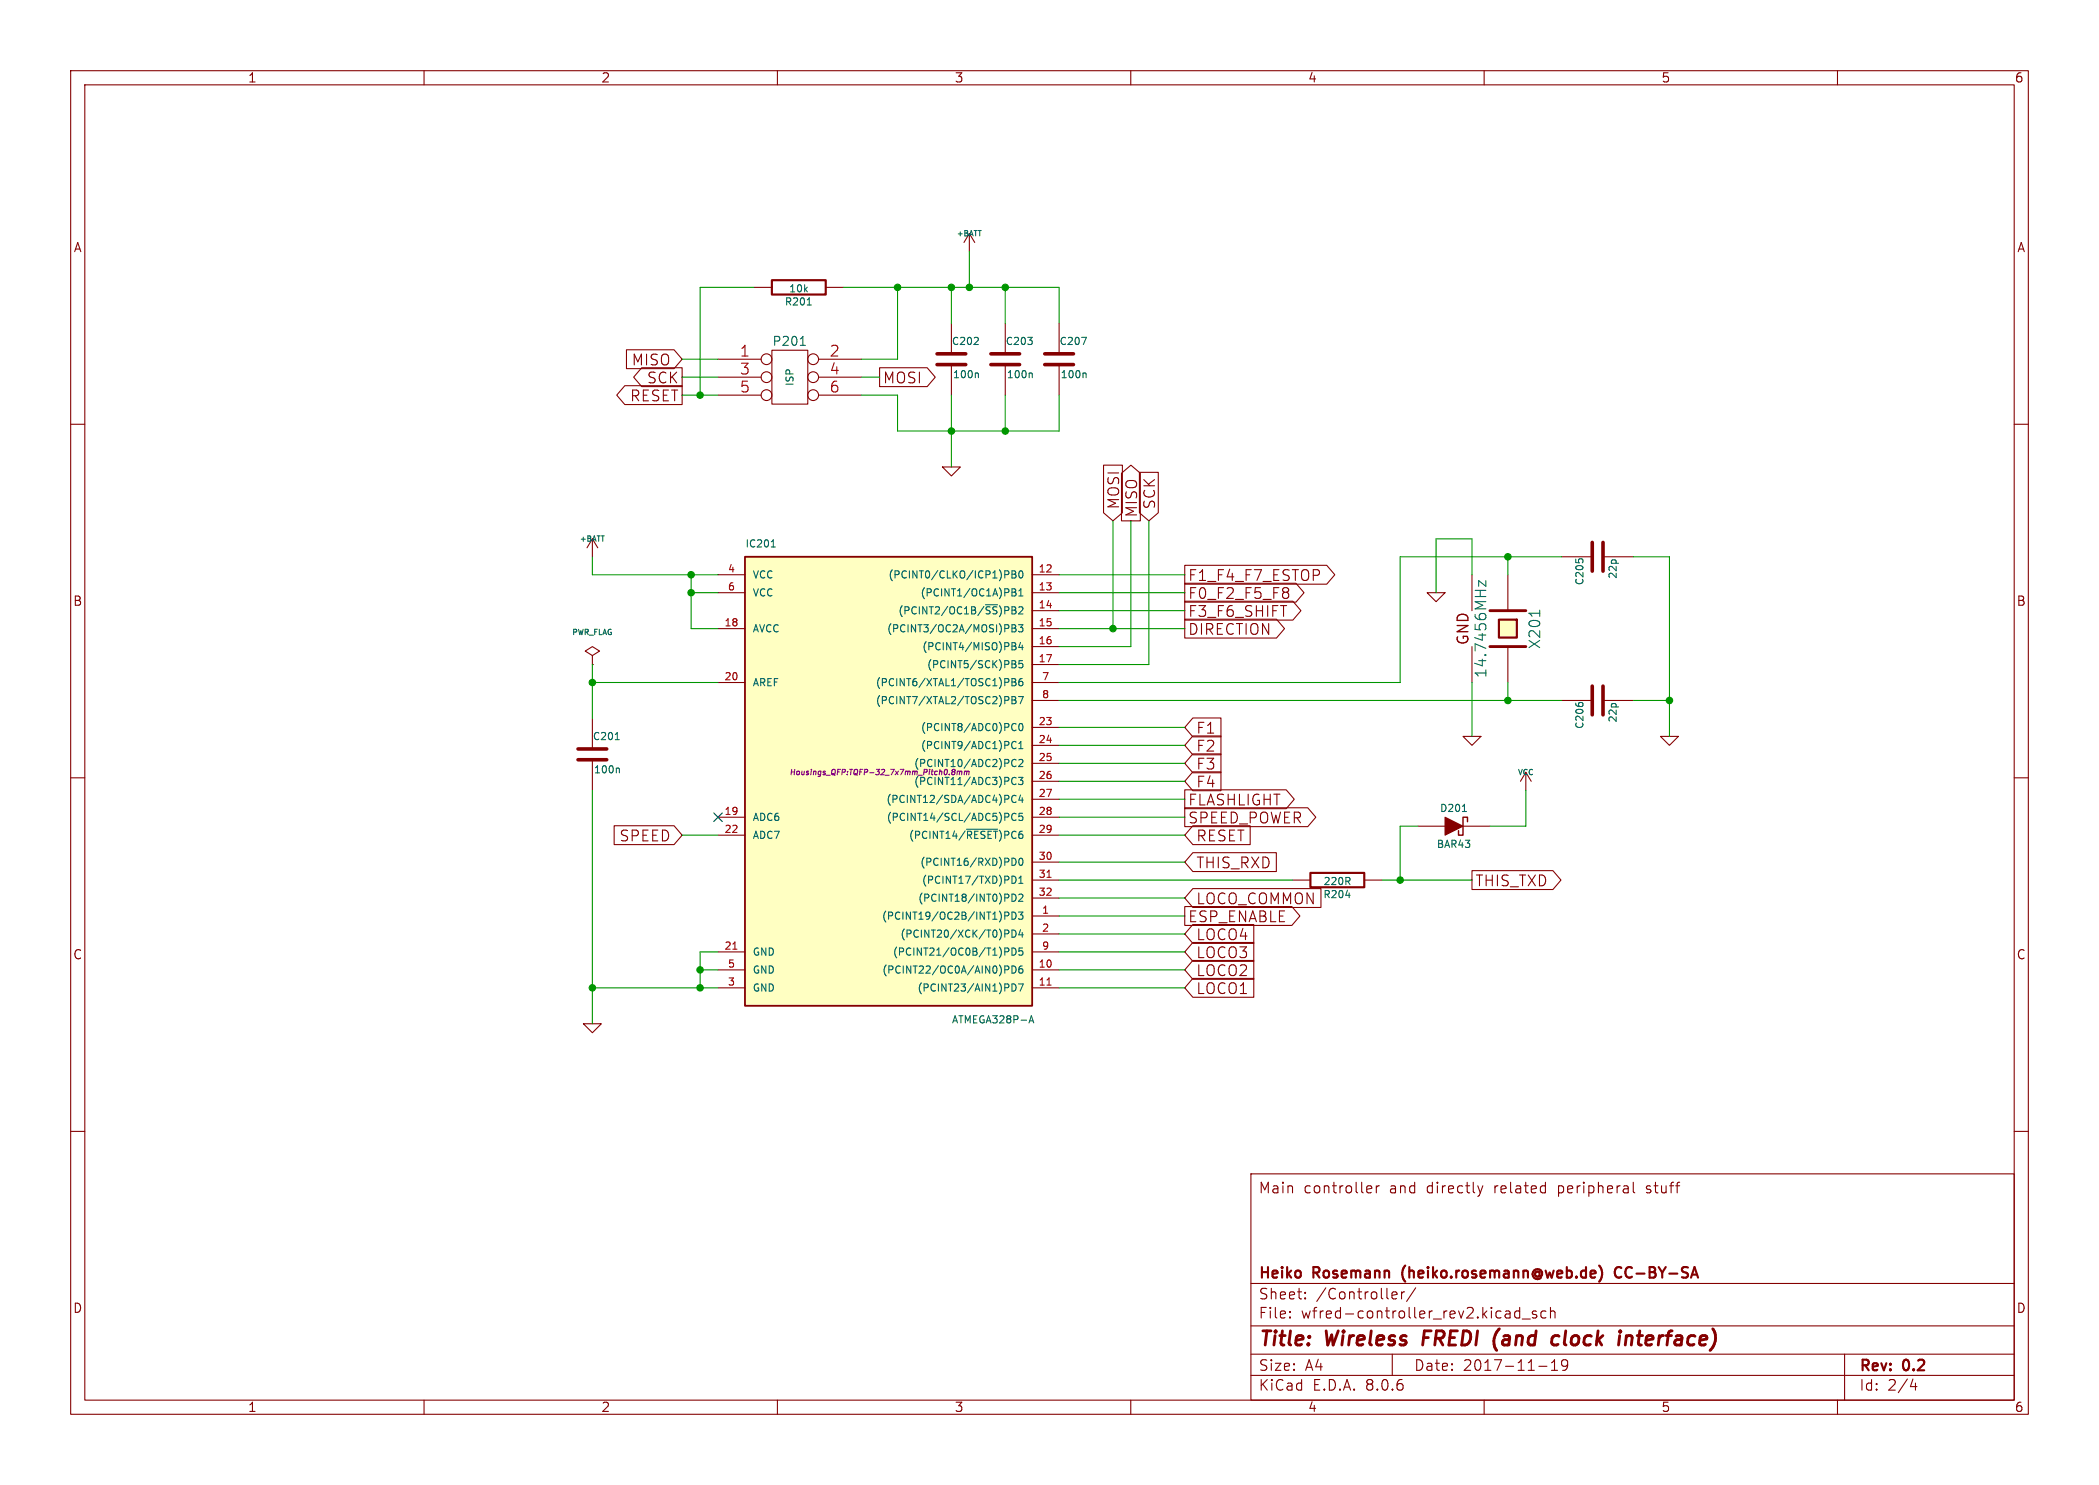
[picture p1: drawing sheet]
<svg xmlns="http://www.w3.org/2000/svg" width="297mm" height="210mm" viewBox="0 0 297 210" stroke-linecap="round" stroke-linejoin="round" font-family="sans-serif">
<g fill="none" stroke="#840000" stroke-width=".15">
<path d="M10 10h277v190h-277zM12 12h273v186h-273zM60 10v2M110 10v2M160 10v2M210 10v2M260 10v2M10 60h2M106.7 40.6h2.5M116.8 40.6h2.6M285 60h2M10 110h2"/>
<path d="M200.7 116.8h3.8M207 116.8h3.8M285 110h2M10 160h2M285 160h2M177 166h108v32h-108zM193.6 167.7l.4 .1 .1 .3-.7 .1M194 168.6l-.4 .1M194.7 167.7v1M195.2 167.7l-.3 .1-.2 .2M209.1 167.7l.4 1M209.5 168.7l-.2 .4"/>
<path d="M209.8 167.7l-.3 1M231.1 167.2v1.3l.2 .2M60 198v2M110 198v2M160 198v2M177 194.5h108M177 191.5h108M177 187.5h108M177 181.5h108M182.5 186.3h.1l-.1 .1M182.5 186.3v.1M182.5 185.5v.1"/>
<path d="M182.5 185.5h.1l-.1 .1M184.7 183.6v.1M184.7 183.6h-.1l.1 .1M184.7 182.8v.1M184.7 182.8h-.1l.1 .1M197 191.5v3M197.2 182.7l.4 .1 .1 .3-.7 .1M197.6 183.6l-.4 .1M198.3 182.7v1M198.7 182.7l-.2 .1-.2 .2M200.3 182.1l-1.3 2M210 198v2"/>
<path d="M215 184.9v1.5M215 185.5l-.4-.1-.3 .3v.4l.2 .2 .1 .1 .4-.1M215.4 186.5h1.1M217.4 185.5l-.4-.1-.2 .2 .1 .2 .5 .2 .1 .1-.1 .2-.2 .1-.4-.1M217.7 193.2h1.2M218.7 185.5l-.4-.1-.3 .3v.4l.2 .2 .1 .1 .4-.1M219.4 185.5a.37 .37 0 0 1 .6 .1v.8M219.4 184.9v1.5M219.5 193.8h.9M219.5 192.7l.5-.4v1.5M221.8 192.9l-.3 .3h-.3l-.2-.3v-.3l.1-.2 .4-.1 .2 .1a.99 .99 0 0 1-.3 1.4h-.3M260 198v2"/>
<path d="M261 191.5v6.5M270.7 195l-.4 1.1h.9M271 195.6v1"/>
</g>
<path d="M201.6 188.2l-.3 2M211.7 190.9l.1 .1M212.2 187.9l-.5 .6M220 188.9l.6 .1M220.5 190.1l-.6 .1M230.4 188.9l.5 .1 .1 .2-.2 1" fill="none" stroke="#840000" stroke-width=".4"/>
<path d="M109.2 39.6h7.6v2.1h-7.6zM226.3 179a1.76 1.76 0 0 1 0 2.2M229.3 179.3a.69 .69 0 0 0-.8 .2 .69 .69 0 0 0 .1 .8 .52 .52 0 0 0 .7 .3" fill="none" stroke="#840000" stroke-width=".3"/>
<path d="M114.2 43.1h.6M206.9 114.8h.6" fill="none" stroke="#006464" stroke-width=".15"/>
<path d="M204.5 115.6l2.5 1.2-2.5 1.3z" fill="#840000" stroke="#840000" stroke-width=".15"/>
<path d="M207.6 116.2v-.6h-.6v2.5h-.6v-.6" fill="none" stroke="#840000" stroke-width=".2"/>
<path d="M212.1 87.6h2.5v2.6h-2.5z" fill="#ffffc2"/>
<path d="M210.8 86.4h5.1M210.8 91.4h5.1" fill="none" stroke="#840000" stroke-width=".41"/>
<path d="M212.1 87.6h2.5v2.6h-2.5z" fill="none" stroke="#840000" stroke-width=".3"/>
<g fill="none" stroke="#840000" stroke-width=".15">
<path d="M221 78.7h4.3M226.8 78.7h4.3M208.3 81.3v5.1M208.3 91.4v5.1M213.4 81.3v5.1M213.4 91.4v5.1M221 99.1h4.3M226.8 99.1h4.3M207 104.1h2.5l-1.2 1.3zM215.9 109.2l-.8 1.3M215.9 109.2v2.6M215.9 109.2l.8 1.3"/>
<path d="M234.9 104.1h2.6l-1.3 1.3z"/>
</g>
<path d="M223.4 79.1h.5M210.2 82.1v.8l-1-.8v.8M217.9 86.3v.9M223.4 99.4h.5" fill="none" stroke="#006464" stroke-width=".15"/>
<path d="M225.3 76.7v4.1M226.8 76.7v4.1M225.3 97v4.1M226.8 97v4.1" fill="none" stroke="#840000" stroke-width=".51"/>
<path d="M105.4 78.7h40.6v63.5h-40.6z" fill="#ffffc2"/>
<path d="M105.4 78.7h40.6v63.5h-40.6z" fill="none" stroke="#840000" stroke-width=".25"/>
<g fill="none" stroke="#840000" stroke-width=".15">
<path d="M137.2 33l-.8 1.3M137.2 33v2.6M137.2 33l.7 1.3M88.4 54.5h8.1v2.7h-8.1l-1.1-1.3zM88.6 49.5h6.8l1.1 1.3-1.1 1.3h-6.8zM90.8 52h5.7v2.7h-5.7l-1.1-1.4zM101.6 50.8h6.1M101.6 53.3h6.1M101.6 55.9h6.1M109.2 49.5h5.1v7.7h-5.1zM115.8 50.8h6.1M115.8 53.3h6.1"/>
<path d="M115.8 55.9h6.1M124.5 52h6.7l1.1 1.3-1.1 1.4h-6.7zM134.6 45.7v4.3M134.6 51.6v4.3M142.2 45.7v4.3M142.2 51.6v4.3M149.9 45.7v4.3M149.9 51.6v4.3M83.8 76.2l.8 1.3M83.8 76.2v2.5M83.8 76.2l-.7 1.3M133.3 66h2.6l-1.3 1.3z"/>
<path d="M156.1 65.8h2.7v6.7l-1.3 1.2-1.4-1.2zM158.7 66.9l1.3-1.1 1.4 1.1v6.8h-2.7zM161.2 66.8h2.7v5.7l-1.3 1.2-1.4-1.2zM167.6 79.9h20.1l1.2 1.4-1.2 1.3h-20.1zM83.8 92.7l1-.6-1-.7-1 .7 1 .6v1.3M83.8 94h.1M101.6 81.3h3.8M101.6 83.8h3.8M101.6 88.9h3.8M101.6 96.5h3.8M146 81.3h3.9M146 83.8h3.9"/>
<path d="M146 86.4h3.9M146 88.9h3.9M146 91.4h3.9M146 94h3.9M146 96.5h3.9M146 99.1h3.9M167.6 85h15.3l1.2 1.4-1.2 1.3h-15.3zM167.6 87.6h13l1.2 1.3-1.2 1.3h-13zM167.6 82.5h15.8l1.1 1.3-1.1 1.4h-15.8zM182.3 83.2a.31 .31 0 0 1 0 .4 .31 .31 0 0 1-.2 .2l.2 .2v.3l-.2 .3M201.9 83.8h2.6l-1.3 1.3zM83.8 101.6v4.3"/>
<path d="M83.8 107.4v4.4M86.9 116.8h8.5l1.1 1.3-1.1 1.3h-8.5zM101.6 115.6h3.8M101.6 118.1h3.8M146 115.6h3.9M146 118.1h3.9M146 102.9h3.9M146 105.4h3.9M146 108h3.9M146 110.5h3.9M146 113h3.9M167.6 114.2h17.4l1.2 1.4-1.2 1.3h-17.4z"/>
<path d="M167.6 111.7h14.4l1.1 1.3-1.1 1.4h-14.4zM168.8 116.8h8.1v2.6h-8.1l-1.2-1.3zM168.8 104.1h4v2.6h-4l-1.2-1.3zM168.8 109.2h4v2.6h-4l-1.2-1.3zM168.8 106.6h4v2.7h-4l-1.2-1.3zM168.8 101.5h4v2.7h-4l-1.2-1.3zM101.6 137.2h3.8M101.6 139.7h3.8M101.6 134.6h3.8M146 129.5h3.9M146 137.2h3.9M146 139.7h3.9"/>
<path d="M146 132.1h3.9M146 134.6h3.9M146 121.9h3.9M146 124.5h3.9M146 127h3.9M167.6 128.2h15.2l1.1 1.3-1.1 1.4h-15.2zM168.8 130.7h8.6v2.7h-8.6l-1.2-1.3zM168.8 133.3h8.6v2.7h-8.6l-1.2-1.4zM168.8 125.7h18.1v2.6h-18.1l-1.2-1.3zM168.8 135.8h8.6v2.7h-8.6l-1.2-1.3zM168.8 120.6h11.8v2.7h-11.8l-1.2-1.4zM168.8 138.4h8.6v2.6h-8.6l-1.2-1.3z"/>
<path d="M182.9 124.5h2.5M193 124.5h2.6M208.3 123.1h11.4l1.2 1.4-1.2 1.3h-11.4zM82.5 144.8h2.6l-1.3 1.3z"/>
<circle cx="108.5" cy="50.8" r=".76"/>
<circle cx="108.5" cy="53.3" r=".76"/>
<circle cx="108.5" cy="55.9" r=".76"/>
<circle cx="115.1" cy="53.3" r=".76"/>
<circle cx="115.1" cy="55.9" r=".76"/>
<circle cx="115.1" cy="50.8" r=".76"/>
</g>
<g fill="none" stroke="#006464" stroke-width=".15">
<path d="M113.2 48.8h.8M137.8 48.7h.6M138.2 52.7l.2 .2v.5M138.4 47.8v.3M145.4 47.7h.7l-.4 .4M145.8 52.7l.3 .2v.5M146 48.2v.4M153 47.7h.7l-.4 1M153.4 52.7l.3 .2v.5M109.1 77.4h.6M109.3 76.5l.1-.2v1.1M139.4 85.5h1.8"/>
<path d="M142.2 80.7h.4l.2 .2-.1 .3-.5 .1M142.7 96l.1 .2-.1 .2M142.7 88.4v.4M142.7 98.6v.3M143.2 80.7h.3l.2 .2-.2 .3 .2 .1 .1 .2-.2 .2h-.4zM143.2 88.3h.3l.2 .2-.2 .3 .2 .1 .1 .3-.2 .2h-.4zM143.2 96h.3l.2 .2-.2 .2 .2 .1 .1 .3-.2 .2h-.4zM143.2 98.5h.3l.2 .2-.2 .3 .2 .1 .1 .2-.2 .2h-.4zM143.2 83.3l.5 .1v.2l-.2 .1M143.2 90.9l.5 .1v.2l-.2 .2M143.2 93.4l.5 .1v.2l-.2 .2M143.2 81.2h.3"/>
<path d="M143.2 83.7h.3M143.2 88.8h.3M143.2 91.4h.3M143.2 93.9h.3M143.2 96.4h.3M143.2 99h.3M143.5 83.7l.3 .2-.1 .3-.5 .1M143.5 91.4l.3 .2-.1 .2-.5 .1M143.5 93.9l.3 .2-.1 .2-.5 .1M144.1 88.3h.6l-.3 .4 .3 .1v.5l-.2 .1-.4-.1M144.1 98.5h.7l-.4 1M144.2 84.3h.5"/>
<path d="M144.2 83.6l.3-.3v1M144.3 80.8l.1-.1a.54 .54 0 0 1 .4 .5 .54 .54 0 0 1-.4 .5 .68 .68 0 0 1-.1-.9zM144.3 85.8l.3 .1 .1 .2-.6 .7h.6M144.4 90.8l-.2 .8h.6M144.6 96h-.2a.68 .68 0 0 0 0 1l.3-.1v-.4l-.2-.1h-.2l-.1 .1M144.6 91.2v.7M144.7 93.4h-.5v.5l.1-.1 .3 .1 .1 .1v.3l-.2 .1-.3-.1M87.1 104.6h.5M87.4 108.6l.2 .2v.5M136.8 117.3h4.4M142.6 115l.2 .2-.1 .3h-.1M142.7 112.6v.3"/>
<path d="M143.2 105.7l.3 .2 .3-.1M143.2 108.3l.3 .1 .3-.1M143.2 110.8l.3 .2 .3-.1M143.5 102.3l.3 .1M143.8 103.2l-.3 .1M143.8 105l-.3-.1-.3 .1M143.8 107.5l-.3-.1-.3 .1M143.8 110l-.3-.1-.3 .2M143.8 112.6a.48 .48 0 0 0-.7 .3 .48 .48 0 0 0 .5 .6l.2-.1M143.8 115.1a.48 .48 0 0 0-.7 .4 .48 .48 0 0 0 .5 .5l.2-.1M144.1 109.9h.6l-.3 .4 .3 .1v.5l-.2 .1-.4-.1M144.2 107.5l.3-.1 .2 .3-.6 .7h.6"/>
<path d="M144.2 105.1l.3-.2v1M144.2 105.9h.5M144.3 102.4l.1-.1a.54 .54 0 0 1 .4 .5 .54 .54 0 0 1-.4 .5 .68 .68 0 0 1-.1-.9zM144.4 112.4l-.2 .8h.6M144.6 112.8v.7M144.7 115h-.5v.5l.1-.1 .3 .1 .1 .1v.3l-.2 .1-.3-.1M142.2 129h.4l.2 .2-.1 .3h-.5M142.2 134.1h.4l.2 .2-.1 .2-.5 .1M142.2 136.6h.4l.2 .2-.1 .3h-.5M142.6 131.5l.2 .2-.1 .3-.1 .1M143.2 129a.51 .51 0 0 1 .6 .5 .51 .51 0 0 1-.6 .5zM143.2 126.4a.51 .51 0 0 1 .6 .6 .51 .51 0 0 1-.6 .5z"/>
<path d="M143.2 131.5a.51 .51 0 0 1 .6 .5 .51 .51 0 0 1-.6 .5zM143.2 134.1a.51 .51 0 0 1 .6 .5 .51 .51 0 0 1-.6 .5zM143.2 136.6a.51 .51 0 0 1 .6 .5 .51 .51 0 0 1-.6 .5zM143.2 139.1a.51 .51 0 0 1 .6 .6 .51 .51 0 0 1-.6 .5zM143.2 121.4a.51 .51 0 0 1 .6 .5 .51 .51 0 0 1-.6 .5M143.2 123.9a.51 .51 0 0 1 .6 .5 .51 .51 0 0 1-.6 .5M144.1 129h.6l-.3 .4 .3 .1v.4l-.2 .1-.4-.1M144.1 139.1h.7l-.4 1.1M144.2 126.5l.3-.1 .2 .3-.6 .8h.6M144.2 124.2l.3-.3v1M144.2 124.9h.5M144.3 121.4h.1a.54 .54 0 0 1 .4 .5 .54 .54 0 0 1-.4 .5 .68 .68 0 0 1-.1-1z"/>
<path d="M144.4 131.5l-.2 .7h.6M144.6 136.6l-.2 .1a.68 .68 0 0 0 0 .9l.3-.1v-.3l-.2-.2h-.2l-.1 .2M144.6 131.9v.6M144.7 134.1h-.5v.4h.1h.3l.1 .1v.4l-.2 .1-.3-.1M190.4 126.6h.6M190.7 124.6l.3 .5M191 124.2v.3M145.6 144.7l.3-1.1 .4 1.1M145.7 144.4h.5"/>
</g>
<path d="M103.7 134.2h.6M148.1 139.3h.6M148.1 124.1h.6" fill="none" stroke="#a90000" stroke-width=".15"/>
<path d="M134.3 109.5v.1M134.7 109.4l.1 .2 .3-.2M135.5 109.1l-.1 .5M135.8 109.2l-.1 .4M136.1 109.2v.4M136.5 109.1l-.1 .5M136.8 109.2l-.1 .4M137.1 109.2v.4" fill="none" stroke="#840084" stroke-width=".15"/>
<path d="M132.6 51.6h4.1M132.6 50h4.1M140.2 51.6h4.1M140.2 50h4.1M147.8 51.6h4.1M147.8 50h4.1M81.8 107.4h4.1M81.8 105.9h4.1" fill="none" stroke="#840000" stroke-width=".51"/>
<path d="M185.4 123.4h7.6v2.1h-7.6z" fill="none" stroke="#840000" stroke-width=".3"/>
<g fill="none" stroke="#009600" stroke-width=".15">
<path d="M137.2 35.6v5M96.5 55.9h5.1M96.5 50.8h5.1M96.5 53.3h5.1M106.7 40.6h-7.6v15.3M119.4 40.6h30.5v5.1M121.9 55.9h5.1v5.1h22.9v-5.1M121.9 53.3h2.6M127 40.6v10.2h-5.1M134.6 40.6v5.1M134.6 55.9v10.1M142.2 40.6v5.1"/>
<path d="M142.2 55.9v5.1M83.8 78.7v2.6h17.8M157.5 73.7v15.2M160 73.7v17.7h-10.1M162.6 73.7v20.3h-12.7M213.4 78.7v2.6M221 78.7h-22.9v17.8h-48.2M231.1 78.7h5.1v25.4M83.8 96.5h17.8M83.8 94v7.6M97.8 81.3v7.6h3.8M97.8 83.8h3.8"/>
<path d="M149.9 99.1h71.1M149.9 88.9h17.7M149.9 81.3h17.7M149.9 83.8h17.7M149.9 86.4h17.7M208.3 81.3v-5.1h-5.1v7.6M208.3 96.5v7.6M213.4 96.5v2.6M231.1 99.1h5.1M83.8 111.8v33M96.5 118.1h5.1M149.9 102.9h17.7"/>
<path d="M149.9 118.1h17.7M149.9 115.6h17.7M149.9 108h17.7M149.9 105.4h17.7M149.9 113h17.7M149.9 110.5h17.7M200.7 116.8h-2.6v7.7M215.9 111.8v5h-5.1M83.8 139.7h17.8M99.1 137.2h2.5M101.6 134.6h-2.5v5.1M149.9 121.9h17.7"/>
<path d="M149.9 127h17.7M149.9 124.5h33M149.9 134.6h17.7M149.9 132.1h17.7M149.9 129.5h17.7M149.9 139.7h17.7M149.9 137.2h17.7M195.6 124.5h12.7"/>
</g>
<path d="M101 115l1.2 1.2M102.2 115l-1.2 1.2" fill="none" stroke="#000084" stroke-width=".15"/>
<g fill="#009600" stroke="#009600" stroke-width=".15">
<circle cx="83.8" cy="96.5" r=".46"/>
<circle cx="99.1" cy="139.7" r=".46"/>
<circle cx="99.1" cy="137.2" r=".46"/>
<circle cx="83.8" cy="139.7" r=".46"/>
<circle cx="97.8" cy="81.3" r=".46"/>
<circle cx="97.8" cy="83.8" r=".46"/>
<circle cx="213.4" cy="99.1" r=".46"/>
<circle cx="213.4" cy="78.7" r=".46"/>
<circle cx="236.2" cy="99.1" r=".46"/>
<circle cx="142.2" cy="61" r=".46"/>
<circle cx="157.5" cy="88.9" r=".46"/>
<circle cx="142.2" cy="40.6" r=".46"/>
<circle cx="134.6" cy="61" r=".46"/>
<circle cx="127" cy="40.6" r=".46"/>
<circle cx="198.1" cy="124.5" r=".46"/>
<circle cx="137.2" cy="40.6" r=".46"/>
<circle cx="134.6" cy="40.6" r=".46"/>
<circle cx="99.1" cy="55.9" r=".46"/>
</g>
<g font-size="2.8" fill="#840000">
<text x="178" y="190.9">Title:</text>
<text x="187.7" y="190.9">Wireless</text>
<text x="202.2" y="190.9">FREDI</text>
<text x="213" y="190.9">(and</text>
<text x="222.1" y="190.9">clock</text>
<text x="232.3" y="190.9">interface)</text>
</g>
<g font-size="2.1" fill="#840000">
<text x="89.3" y="51.9">MISO</text>
<text x="89.1" y="57">RESET</text>
<text x="91.5" y="54.4">SCK</text>
<text x="124.8" y="54.4">MOSI</text>
<text x="158.6" y="72.1" transform="rotate(-90 158.6 72.1)">MOSI</text>
<text x="161.1" y="73.3" transform="rotate(-90 161.1 73.3)">MISO</text>
<text x="163.7" y="72.1" transform="rotate(-90 163.7 72.1)">SCK</text>
<text x="168" y="82.4">F1_F4_F7_ESTOP</text>
<text x="168" y="87.5">F3_F6_SHIFT</text>
<text x="168" y="90">DIRECTION</text>
<text x="168" y="84.9">F0_F2_F5_F8</text>
<text x="169.2" y="106.5">F2</text>
<text x="169.2" y="104">F1</text>
<text x="169.2" y="111.6">F4</text>
<text x="169.2" y="109">F3</text>
<text x="87.6" y="119.2">SPEED</text>
<text x="168" y="116.7">SPEED_POWER</text>
<text x="168" y="114.1">FLASHLIGHT</text>
<text x="169.2" y="119.2">RESET</text>
<text x="169.2" y="123">THIS_RXD</text>
<text x="208.7" y="125.6">THIS_TXD</text>
<text x="168" y="130.6">ESP_ENABLE</text>
<text x="169.2" y="128.1">LOCO_COMMON</text>
<text x="169.2" y="133.2">LOCO4</text>
<text x="169.2" y="135.7">LOCO3</text>
<text x="169.2" y="138.3">LOCO2</text>
<text x="169.2" y="140.8">LOCO1</text>
<text x="178" y="169">Main</text>
<text x="184.4" y="169">controller</text>
<text x="196.7" y="169">and</text>
<text x="202" y="169">directly</text>
<text x="211.7" y="169">related</text>
<text x="220.9" y="169">peripheral</text>
<text x="233.5" y="169">stuff</text>
<text x="178" y="184">Sheet:</text>
<text x="178" y="181.2">Heiko</text>
<text x="185.9" y="181.2">Rosemann</text>
<text x="186.2" y="184">/Controller/</text>
<text x="199.1" y="181.2">(heiko.rosemann@web.de)</text>
<text x="229.8" y="181.2">CC-BY-SA</text>
<text x="178" y="186.7">File:</text>
<text x="184.1" y="186.7">wfred-controller_rev2.kicad_sch</text>
<text x="178" y="196.9">KiCad</text>
<text x="178" y="194.1">Size:</text>
<text x="184.7" y="194.1">A4</text>
<text x="185.7" y="196.9">E.D.A.</text>
<text x="193.3" y="196.9">8.0.6</text>
<text x="200" y="194.1">Date:</text>
<text x="207" y="194.1">2017-11-19</text>
<text x="263" y="194.3">Rev:</text>
<text x="263" y="196.9">Id:</text>
<text x="267.1" y="196.9">2/4</text>
<text x="269.4" y="194.3">0.2</text>
</g>
<g font-size="2.1" fill="#a90000">
<text x="104.6" y="50.5">1</text>
<text x="104.6" y="53.1">3</text>
<text x="117.3" y="50.5">2</text>
<text x="117.3" y="53.1">4</text>
<text x="104.6" y="55.6">5</text>
<text x="117.3" y="55.6">6</text>
</g>
<g font-size="2.1" fill="#006464">
<text x="208.1" y="91.4" transform="rotate(-90 208.1 91.4)">GND</text>
<text x="210.5" y="96" transform="rotate(-90 210.5 96)">14.7456MHz</text>
<text x="218.2" y="91.9" transform="rotate(-90 218.2 91.9)">X201</text>
</g>
<g font-size="1.8" fill="#840000">
<text x="35" y="11.9">1</text>
<text x="85" y="11.9">2</text>
<text x="135" y="11.9">3</text>
<text x="185" y="11.9">4</text>
<text x="235" y="11.9">5</text>
<text x="285" y="11.9">6</text>
<text x="10.3" y="35.9">A</text>
<text x="285.3" y="35.9">A</text>
<text x="10.3" y="85.9">B</text>
<text x="285.3" y="85.9">B</text>
<text x="10.3" y="135.9">C</text>
<text x="285.3" y="135.9">C</text>
<text x="10.3" y="185.9">D</text>
<text x="285.3" y="185.9">D</text>
<text x="35" y="199.9">1</text>
<text x="85" y="199.9">2</text>
<text x="135" y="199.9">3</text>
<text x="185" y="199.9">4</text>
<text x="235" y="199.9">5</text>
<text x="285" y="199.9">6</text>
</g>
<text font-size="1.8" fill="#006464" x="109.2" y="49.1">P201</text>
<g font-size="1.4" fill="#006464">
<text x="111.5" y="41.6">10k</text>
<text x="110.9" y="43.4">R201</text>
<text x="134.6" y="49">C202</text>
<text x="134.7" y="53.7">100n</text>
<text x="142.2" y="49">C203</text>
<text x="142.4" y="53.7">100n</text>
<text x="149.8" y="49">C207</text>
<text x="150" y="53.7">100n</text>
<text x="112.5" y="54.7" transform="rotate(-90 112.5 54.7)">ISP</text>
<text x="105.4" y="77.6">IC201</text>
<text x="106.4" y="82">VCC</text>
<text x="125.6" y="82">(PCINT0/CLKO/ICP1)PB0</text>
<text x="224.3" y="82.9" transform="rotate(-90 224.3 82.9)">C205</text>
<text x="229" y="82" transform="rotate(-90 229 82)">22p</text>
<text x="106.4" y="89.6">AVCC</text>
<text x="106.4" y="84.6">VCC</text>
<text x="125.4" y="89.6">(PCINT3/OC2A/MOSI)PB3</text>
<text x="127" y="87.1">(PCINT2/OC1B/~{SS})PB2</text>
<text x="130.1" y="84.6">(PCINT1/OC1A)PB1</text>
<text x="130.4" y="92.2">(PCINT4/MISO)PB4</text>
<text x="131" y="94.7">(PCINT5/SCK)PB5</text>
<text x="106.4" y="97.3">AREF</text>
<text x="123.8" y="97.3">(PCINT6/XTAL1/TOSC1)PB6</text>
<text x="123.8" y="99.8">(PCINT7/XTAL2/TOSC2)PB7</text>
<text x="83.8" y="104.9">C201</text>
<text x="130.2" y="103.6">(PCINT8/ADC0)PC0</text>
<text x="130.2" y="106.1">(PCINT9/ADC1)PC1</text>
<text x="224.3" y="103.2" transform="rotate(-90 224.3 103.2)">C206</text>
<text x="229" y="102.3" transform="rotate(-90 229 102.3)">22p</text>
<text x="83.9" y="109.6">100n</text>
<text x="125.3" y="113.8">(PCINT12/SDA/ADC4)PC4</text>
<text x="129.2" y="111.2">(PCINT11/ADC3)PC3</text>
<text x="106.4" y="116.3">ADC6</text>
<text x="106.4" y="118.8">ADC7</text>
<text x="125.3" y="116.3">(PCINT14/SCL/ADC5)PC5</text>
<text x="128.5" y="118.8">(PCINT14/~{RESET})PC6</text>
<text x="203.7" y="115">D201</text>
<text x="130.1" y="122.7">(PCINT16/RXD)PD0</text>
<text x="130.3" y="125.2">(PCINT17/TXD)PD1</text>
<text x="187.2" y="125.4">220R</text>
<text x="203.2" y="120.1">BAR43</text>
<text x="124.7" y="130.3">(PCINT19/OC2B/INT1)PD3</text>
<text x="129.8" y="127.7">(PCINT18/INT0)PD2</text>
<text x="187.1" y="127.2">R204</text>
<text x="106.4" y="135.4">GND</text>
<text x="106.4" y="137.9">GND</text>
<text x="124.7" y="137.9">(PCINT22/OC0A/AIN0)PD6</text>
<text x="126.2" y="135.4">(PCINT21/OC0B/T1)PD5</text>
<text x="127.3" y="132.8">(PCINT20/XCK/T0)PD4</text>
<text x="106.4" y="140.4">GND</text>
<text x="129.7" y="140.4">(PCINT23/AIN1)PD7</text>
<text x="134.6" y="144.9">ATMEGA328P-A</text>
</g>
<g font-size="1.4" fill="#a90000">
<text x="102.9" y="81">4</text>
<text x="102.9" y="83.6">6</text>
<text x="146.9" y="81">12</text>
<text x="146.9" y="83.6">13</text>
<text x="102.4" y="88.6">18</text>
<text x="146.9" y="86.1">14</text>
<text x="146.9" y="88.6">15</text>
<text x="146.9" y="91.2">16</text>
<text x="146.9" y="93.7">17</text>
<text x="102.4" y="96.3">20</text>
<text x="147.3" y="96.3">7</text>
<text x="147.3" y="98.8">8</text>
<text x="146.9" y="102.6">23</text>
<text x="146.9" y="105.2">24</text>
<text x="146.9" y="107.7">25</text>
<text x="146.9" y="110.2">26</text>
<text x="146.9" y="112.8">27</text>
<text x="102.4" y="115.3">19</text>
<text x="102.4" y="117.9">22</text>
<text x="146.9" y="115.3">28</text>
<text x="146.9" y="117.9">29</text>
<text x="146.9" y="121.7">30</text>
<text x="146.9" y="124.2">31</text>
<text x="146.9" y="126.7">32</text>
<text x="147.3" y="129.3">1</text>
<text x="147.3" y="131.8">2</text>
<text x="102.4" y="134.4">21</text>
<text x="102.9" y="136.9">5</text>
<text x="146.9" y="136.9">10</text>
<text x="147.3" y="134.4">9</text>
<text x="102.9" y="139.4">3</text>
<text x="146.9" y="139.4">11</text>
</g>
<text font-size="1.4" fill="#840084" x="129.2" y="108.7">(PCINT10/ADC2)PC2</text>
<g font-size="1.1" fill="#006464">
<text x="135.2" y="33.6">+BATT</text>
<text x="81.9" y="76.8">+BATT</text>
<text x="80.8" y="90">PWR_FLAG</text>
<text x="214.7" y="109.8">VCC</text>
</g>
<text font-size="1.1" fill="#840084" x="111.6" y="109.8">Housings_QFP:TQFP-32_7x7mm_Pitch0.8mm</text>
</svg>
